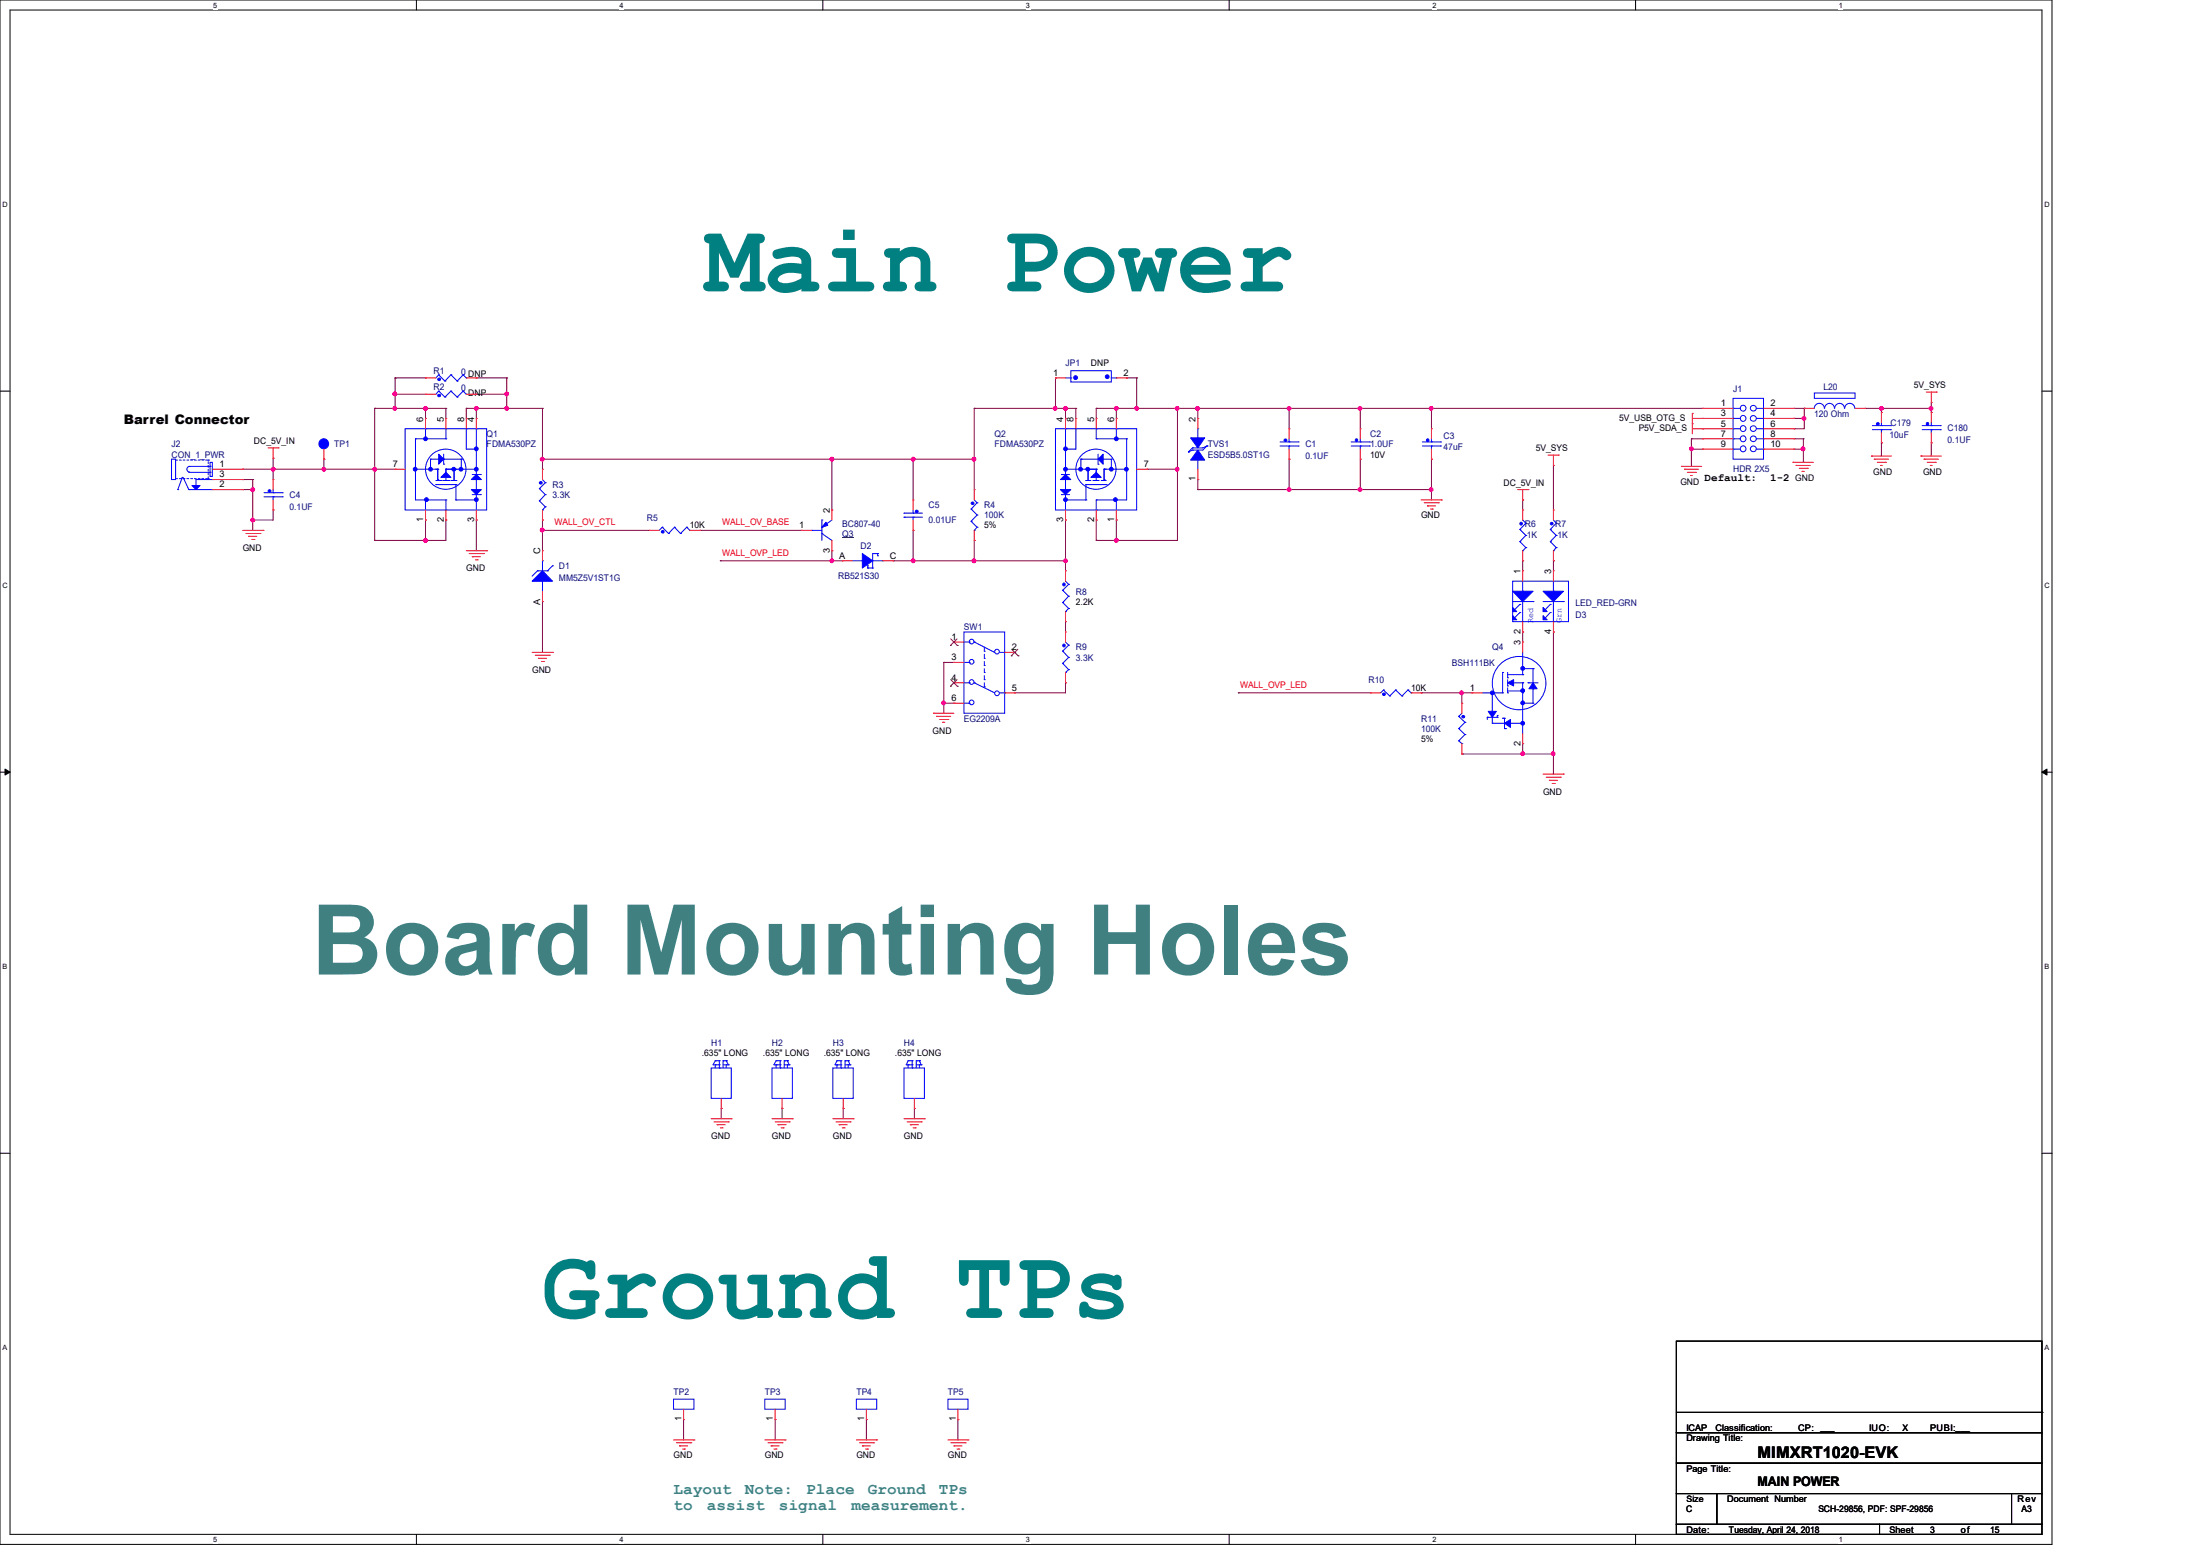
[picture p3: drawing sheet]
<svg xmlns="http://www.w3.org/2000/svg" width="297mm" height="210mm" viewBox="0 0 297 210" stroke-linecap="round" stroke-linejoin="round" font-family="sans-serif">
<path d="M0 0h277v208.4h-277zM1.4 1.4h274.3v205.7h-274.3z" fill="none" stroke="#000" stroke-width=".14"/>
<g fill="#fff">
<path d="M28.8 .1h.5v1.1h-.5z"/>
<path d="M28.8 207.2h.5v1.1h-.5z"/>
</g>
<path d="M56.2 0v1.4M56.2 207.1v1.3" fill="none" stroke="#000" stroke-width=".14"/>
<g fill="#fff">
<path d="M83.7 .1h.5v1.1h-.5z"/>
<path d="M83.7 207.2h.5v1.1h-.5z"/>
</g>
<path d="M111.1 0v1.4M111.1 207.1v1.3" fill="none" stroke="#000" stroke-width=".14"/>
<g fill="#fff">
<path d="M138.5 .1h.6v1.1h-.6z"/>
<path d="M138.5 207.2h.6v1.1h-.6z"/>
</g>
<path d="M165.9 0v1.4M165.9 207.1v1.3" fill="none" stroke="#000" stroke-width=".14"/>
<g fill="#fff">
<path d="M193.4 .1h.5v1.1h-.5z"/>
<path d="M193.4 207.2h.5v1.1h-.5z"/>
</g>
<path d="M220.8 0v1.4M220.8 207.1v1.3" fill="none" stroke="#000" stroke-width=".14"/>
<g fill="#fff">
<path d="M248.2 .1h.6v1.1h-.6z"/>
<path d="M248.2 207.2h.6v1.1h-.6z"/>
<path d="M.3 27.1h.8v1.1h-.8z"/>
<path d="M276 27.1h.7v1.1h-.7z"/>
<path d="M.3 78.5h.8v1.1h-.8z"/>
<path d="M276 78.5h.7v1.1h-.7z"/>
</g>
<path d="M0 52.8h1.4M275.7 52.8h1.3" fill="none" stroke="#000" stroke-width=".14"/>
<g fill="#fff">
<path d="M.3 129.9h.7v1.1h-.7z"/>
<path d="M276 129.9h.6v1.1h-.6z"/>
</g>
<path d="M0 104.2h1.4M275.7 104.2h1.3" fill="none" stroke="#000" stroke-width=".14"/>
<path d="M.7 103.8l.7 .4-.7 .4zM275.7 104.2l.7-.4v.8z" fill="#000" stroke="#000" stroke-width=".14"/>
<g fill="#fff">
<path d="M.3 181.4h.7v1.1h-.7z"/>
<path d="M276 181.4h.6v1.1h-.6z"/>
</g>
<path d="M0 155.7h1.4M275.7 155.7h1.3M226.3 193.4h49.4v4.1h-49.4zM226.3 197.5h49.4v4.1h-49.4zM226.3 181h49.4v12.4h-49.4zM226.3 190.6h49.4M275.7 190.6h.1M226.3 201.6h5.5v4.1h-5.5zM226.3 205.7h27.4v1.4h-27.4zM231.8 201.6h39.8v4.1h-39.8zM253.7 205.7h22v1.4h-22zM271.6 201.6h4.1v4.1h-4.1z" fill="none" stroke="#000" stroke-width=".14"/>
<g fill="none" stroke="#800040" stroke-width=".14">
<path d="M50.6 55.1h.1M50.6 55.1h9.6M50.6 55.1v17.8M53.3 51h.1M53.3 53.2h.1M53.3 55.1h.1M53.3 51h4.1M53.3 51v4.1M53.3 53.2h4.1M57.4 55.1h.1M57.4 55.1v1.4M60.2 55.1h.1"/>
<path d="M60.2 55.1v1.4M62.9 55.1h.1M62.9 55.1h10.3M62.9 55.1v1.4M64.3 55.1h.1M64.3 51h.1M64.3 53.2h.1M64.3 55.1v1.4M64.3 51h4.1M64.3 53.2h4.1M68.4 51h.1M68.4 55.1h.1"/>
<path d="M68.4 53.2h.1M68.4 51v4.1M73.2 55.1h.1M73.2 55.1v8.2M131.5 55.1h.1M131.5 55.1h13.7M131.5 55.1v11M142.5 51h.1M142.5 55.1h.1M142.5 51v4.1M143.8 55.1h.1M143.8 55.1v1.4"/>
<path d="M145.2 55.1h.1M145.2 55.1v1.4M148 55.1h.1M148 55.1h81.9M148 55.1v1.4M150.7 55.1h.1M150.7 55.1v1.4M152.1 51h.1M152.1 51h1.4M153.5 51h.1M153.5 55.1h.1M153.5 51v4.1"/>
<path d="M159 55.1h.1M159 55.1v17.8h-11M161.7 55.1h.1M161.7 55.1v1.4M174 55.1h.1M174 55.1v2.8M183.6 55.1h.1M183.6 55.1v2.8M193.3 55.1h.1M193.3 55.1v2.8M228.3 59.2h.1M228.3 59.2v3.7"/>
<path d="M228.3 59.2h1.6M229.9 55.1h.1M242.2 56.5h.1M242.2 57.9h.1M242.2 55.1h1.4M242.2 56.5h1.4M242.2 59.2h1.3M243.5 59.2h.1M243.5 59.2v3.2M243.6 55.1h.1M243.6 56.5h.1M243.6 55.1v2.8h-1.4"/>
<path d="M251.8 55.1h8.9M254 55.1h.1M254 55.7h.1M254 59.8h.1M254 55.1v.6M254 59.8v1.8M260.7 55.1h.1M260.7 55.7h.1M260.7 59.8h.1M260.7 54.3v1.4M260.7 59.8v1.8M32.8 63.3h.1"/>
<path d="M32.8 64.7h.1M32.8 66.1h.1M32.8 63.3h20.5M32.8 66.1h1.3M32.8 64.7h1.3M34.1 70.2h.1M34.1 64.7h.1M34.1 66.1h.1M34.1 64.7v6.9M36.9 63.3h.1M36.9 68.8h.1M36.9 61.8h.1"/>
<path d="M36.9 61.8v2.9M36.9 68.8v1.4h-2.8M43.7 62h.1M43.7 62v1.3M50.6 72.9h.1M50.6 63.3h.1M57.4 70.2h.1M57.4 72.9h.1M57.4 70.2v2.7M60.2 70.2h.1M60.2 70.2v2.7h-9.6M64.3 70.2h.1"/>
<path d="M64.3 70.2v4.1M73.2 62h.1M73.2 71.6h.1M73.2 70.2h.1M73.2 70.2v4.1M73.2 62h58.3M73.2 71.6h14.4M94.5 71.6h.1M94.5 71.6h13.7M97.2 75.7h.1M97.2 75.7h16.5M112.3 74.3h.1"/>
<path d="M112.3 75.7h.1M112.3 62h.1M112.3 62v6.8M112.3 74.3v1.4M120.6 75.7h.1M120.6 75.7h23.2M123.3 62h.1M123.3 75.7h.1M123.3 71.6h.1M123.3 62v5.5M123.3 71.6v4.1M131.5 62h.1"/>
<path d="M131.5 75.7h.1M131.5 72.9h.1M131.5 72.9v2.8M143.8 75.7h.1M143.8 70.2h.1M143.8 70.2v6.8M148 72.9h.1M148 70.2h.1M148 70.2v2.7M150.7 72.9h.1M150.7 70.2h.1M150.7 70.2v2.7"/>
<path d="M154.9 63.3h.1M154.9 63.3h4.1M159 63.3h.1M161.7 64.7h.1M161.7 66.1h.1M161.7 64.7v1.4M161.7 66.1h31.6M174 66.1h.1M174 62h.1M174 62v4.1M183.6 66.1h.1M183.6 62h.1"/>
<path d="M183.6 62v4.1M193.3 66.1h.1M193.3 62h.1M193.3 62v5.5M205.6 75.7h.1M205.6 67.5h.1M205.6 67.5v1.3M205.6 75.7v1.3M209.7 75.7h.1M209.7 62.8h.1M209.7 62.8v6M209.7 75.7v1.3"/>
<path d="M228.3 62.9h.1M228.3 60.6h.1M228.3 60.6h1.6M242.2 60.6h1.3M243.5 60.6h.1M243.5 62.4h.1M73.2 81.2h.1M73.2 81.2v6.9M127.4 89.4h.1M127.4 94.9h.1M127.4 89.4h1.4M127.4 89.4v6.9"/>
<path d="M127.4 94.9h1.4M137 93.5h.1M143.8 83.9h.1M143.8 92.2h.1M143.8 92.2v1.3h-6.8M143.8 83.9v1.4M167.2 93.5h.1M167.2 93.5h17.8M191.9 93.5h.1M191.9 93.5h6.8M197.4 93.5h.1M197.4 93.5v1.4"/>
<path d="M205.6 85.3h.1M205.6 85.3v1.4M209.7 85.3h.1M209.7 85.3v19.2M197.4 101.8h.1M197.4 101.8h12.3M205.6 101.8h.1M205.6 100.4h.1M205.6 100.4v1.4M209.7 101.8h.1M97.4 149.6h.1M97.4 149.6v1.4"/>
<path d="M105.6 149.6h.1M105.6 149.6v1.4M113.8 149.6h.1M113.8 149.6v1.4M123.4 149.6h.1M123.4 149.6v1.4M92.3 191.6h.1M92.3 191.6v2.8M104.6 191.6h.1M104.6 191.6v2.8M117 191.6h.1M117 191.6v2.8"/>
<path d="M129.3 191.6h.1M129.3 191.6v2.8"/>
</g>
<g fill="#f0f" stroke="#f0f" stroke-width=".14">
<circle cx="197.3" cy="93.5" r=".25"/>
<circle cx="193.2" cy="55.1" r=".25"/>
<circle cx="43.7" cy="63.3" r=".25"/>
<circle cx="57.4" cy="72.9" r=".25"/>
<circle cx="57.4" cy="55.1" r=".25"/>
<circle cx="50.6" cy="63.3" r=".25"/>
<circle cx="112.3" cy="62" r=".25"/>
<circle cx="73.2" cy="62" r=".25"/>
<circle cx="64.3" cy="55.1" r=".25"/>
<circle cx="53.3" cy="55.1" r=".25"/>
<circle cx="53.3" cy="53.2" r=".25"/>
<circle cx="68.4" cy="55.1" r=".25"/>
<circle cx="68.4" cy="53.2" r=".25"/>
<circle cx="193.2" cy="66.1" r=".25"/>
<circle cx="73.2" cy="71.5" r=".25"/>
<circle cx="158.9" cy="63.3" r=".25"/>
<circle cx="123.3" cy="75.7" r=".25"/>
<circle cx="183.6" cy="55.1" r=".25"/>
<circle cx="174" cy="55.1" r=".25"/>
<circle cx="183.6" cy="66.1" r=".25"/>
<circle cx="174" cy="66.1" r=".25"/>
<circle cx="143.8" cy="55.1" r=".25"/>
<circle cx="131.5" cy="62" r=".25"/>
<circle cx="142.5" cy="55.1" r=".25"/>
<circle cx="150.7" cy="55.1" r=".25"/>
<circle cx="153.5" cy="55.1" r=".25"/>
<circle cx="158.9" cy="55.1" r=".25"/>
<circle cx="112.3" cy="75.7" r=".25"/>
<circle cx="150.7" cy="72.9" r=".25"/>
<circle cx="161.7" cy="55.1" r=".25"/>
<circle cx="143.8" cy="75.7" r=".25"/>
<circle cx="131.5" cy="75.7" r=".25"/>
<circle cx="123.3" cy="62" r=".25"/>
<circle cx="209.7" cy="101.7" r=".25"/>
<circle cx="205.6" cy="101.7" r=".25"/>
<circle cx="34.1" cy="70.2" r=".25"/>
<circle cx="36.9" cy="63.3" r=".25"/>
<circle cx="34.1" cy="66.1" r=".25"/>
<circle cx="243.5" cy="56.5" r=".25"/>
<circle cx="127.4" cy="94.9" r=".25"/>
<circle cx="254" cy="55.1" r=".25"/>
<circle cx="228.3" cy="60.6" r=".25"/>
<circle cx="243.4" cy="60.6" r=".25"/>
<circle cx="260.7" cy="55.1" r=".25"/>
</g>
<g fill="none" stroke="#f00" stroke-width=".14">
<path d="M57.4 53.2h.1M57.4 51h.1M57.4 56.5h.1M57.4 53.2h1.4M57.4 51h1.4M57.4 56.5v1.4M60.2 56.5h.1M60.2 56.5v1.4M62.9 56.5h.1M62.9 53.2h1.4M62.9 51h1.4M62.9 56.5v1.4"/>
<path d="M64.3 53.2h.1M64.3 51h.1M64.3 56.5h.1M64.3 56.5v1.4M142.5 51h.1M142.5 51h1.3M143.8 56.5h.1M143.8 56.5v1.4M145.2 56.5h.1M145.2 56.5v1.4M148 56.5h.1M148 56.5v1.4"/>
<path d="M150.7 56.5h.1M150.7 51h1.4M150.7 56.5v1.4M152.1 51h.1M161.7 56.5h.1M161.7 56.5v1.4M174 57.9h.1M174 57.9v1.3M183.6 57.9h.1M183.6 57.9v1.3M193.3 57.9h.1M193.3 57.9v1.3"/>
<path d="M228.5 55.8h.1M228.5 57.2h.1M228.5 56.5h5.5M228.5 55.8v2.7M228.5 57.9h5.5M229.9 56.5h.1M229.9 57.9h.1M229.9 55.1h.1M229.9 59.2h.1M229.9 55.1h4.1M229.9 59.2h4.1M238.1 56.5h4.1"/>
<path d="M238.1 57.9h4.1M238.1 55.1h4.1M238.1 59.2h4.1M242.2 55.1h.1M242.2 56.5h.1M242.2 57.9h.1M242.2 59.2h.1M243.6 55.1h.1M243.6 55.1h1.3M250.4 55.1h1.4M251.8 55.1h.1M254 55.7h.1"/>
<path d="M254 59.8h.1M254 55.7v1.3M254 58.4v1.4M260.1 52.9h1.3M260.7 54.3h.1M260.7 55.7h.1M260.7 59.8h.1M260.7 52.9v1.4M260.7 55.7v1.3M260.7 58.4v1.4M261.4 52.9h.1M28.7 66.1h4.1"/>
<path d="M28.7 63.3h4.1M28.7 64.7h4.1M32.8 66.1h.1M32.8 64.7h.1M32.8 63.3h.1M32.8 71.6h2.7M33.2 72h1.9M33.6 72.4h.1M33.6 72.4h1.1M34 72.8h.3M34.3 72.8h.1M35.1 72h.1"/>
<path d="M35.5 71.6h.1M36.2 60.5h1.3M36.9 61.8h.1M36.9 64.7h.1M36.9 68.8h.1M36.9 60.5v1.3M36.9 64.7v1.4M36.9 67.5v1.3M37.5 60.5h.1M43.7 62h.1M43.7 60.6v1.4M53.3 63.3h.1"/>
<path d="M53.3 63.3h1.4M57.4 70.2h.1M57.4 68.8v1.4M60.2 70.2h.1M60.2 68.8v1.4M62.9 74.3h2.8M63.3 74.7h2M63.8 75.1h.1M63.8 75.1h1.1M64.2 75.6h.2M64.3 70.2h.1M64.3 68.8v1.4"/>
<path d="M64.4 75.6h.1M65.3 74.7h.1M65.7 74.3h.1M73.2 74.3h.1M73.2 63.3h.1M73.2 70.2h.1M73.2 63.3v1.4M73.2 68.8v1.4M73.2 74.3v1.4M73.2 79.8v1.4M87.6 71.6h.1M87.6 71.6h1.4"/>
<path d="M93.1 71.6h1.4M94.5 71.6h.1M113.7 75.7h.1M113.7 75.7h1.4M119.2 75.7h1.4M120.6 75.7h.1M123.3 67.5h.1M123.3 71.6h.1M123.3 67.5v1.3M123.3 70.2v1.4M131.5 66.1h.1M131.5 72.9h.1"/>
<path d="M131.5 66.1v1.4M131.5 71.6v1.3M143.8 70.2h.1M143.8 77h.1M143.8 68.8v1.4M143.8 77v1.4M148 70.2h.1M148 68.8v1.4M150.7 70.2h.1M150.7 68.8v1.4M153.5 63.3h1.4M154.9 63.3h.1"/>
<path d="M161.7 64.7h.1M161.7 63.3v1.4M174 62h.1M174 60.6v1.4M183.6 62h.1M183.6 60.6v1.4M191.9 67.5h2.7M192.3 67.9h1.9M192.7 68.3h.1M192.7 68.3h1.1M193.1 68.7h.3M193.3 62h.1"/>
<path d="M193.3 60.6v1.4M193.4 68.7h.1M194.2 67.9h.1M194.6 67.5h.1M204.9 66.1h1.4M205.6 67.5h.1M205.6 68.8h.1M205.6 75.7h.1M205.6 66.1v1.4M205.6 68.8v1.4M205.6 74.3v1.4M206.3 66.1h.1"/>
<path d="M209 61.4h1.4M209.7 62.8h.1M209.7 68.8h.1M209.7 75.7h.1M209.7 61.4v1.4M209.7 68.8v1.4M209.7 74.3v1.4M210.4 61.4h.1M227 62.9h.1M227 62.9h2.7M227.4 63.3h.1M227.4 63.3h1.9"/>
<path d="M227.8 63.8h1.1M228.2 64.2h.1M228.2 64.2h.3M228.9 63.8h.1M229.9 60.6h.1M229.9 60.6h4.1M238.1 60.6h4.1M242.1 62.4h.1M242.1 62.4h2.7M242.2 60.6h.1M242.5 62.8h.1M242.5 62.8h1.9"/>
<path d="M242.9 63.2h1.1M243.3 63.6h.1M243.3 63.6h.3M244 63.2h.1M252.6 61.6h.1M252.6 61.6h2.8M253 62h.1M253 62h2M253.4 62.4h1.2M253.9 62.8h.1M253.9 62.8h.2M254.6 62.4h.1"/>
<path d="M259.3 61.6h.1M259.3 61.6h2.8M259.8 62h.1M259.8 62h1.9M260.2 62.4h1.1M260.6 62.8h.1M260.6 62.8h.3M261.3 62.4h.1M71.8 88.1h2.8M72.3 88.4h1.9M72.7 88.9h.1M72.7 88.9h1.1"/>
<path d="M73.1 89.3h.3M73.2 81.2h.1M73.4 89.3h.1M74.2 88.4h.1M74.6 88.1h.1M126 96.3h.1M126 96.3h2.8M126.4 96.7h.1M126.4 96.7h2M126.9 97.1h1.1M127.3 97.5h.1M127.3 97.5h.3"/>
<path d="M128 97.1h.1M128.8 86.7h.1M128.8 89.4h.1M128.8 92.2h.1M128.8 94.9h.1M128.8 86.7h1.3M128.8 89.4h1.3M128.8 92.2h1.3M128.8 94.9h1.3M135.6 88.1h1.4M135.6 93.5h1.4M137 88.1h.1"/>
<path d="M137 93.5h.1M143.8 85.3h.1M143.8 92.2h.1M143.8 83.9h.1M143.8 82.5v1.4M143.8 85.3v1.4M143.8 90.8v1.4M185 93.5h.1M185 93.5h1.4M190.5 93.5h1.4M191.9 93.5h.1M197.4 94.9h.1"/>
<path d="M197.4 94.9v1.4M198.7 93.5h.1M198.7 93.5h1.4M205.6 86.7h.1M205.6 86.7v1.4M205.6 99v1.4M197.4 101.8h.1M197.4 100.4v1.4M205.6 100.4h.1M208.3 104.5h2.8M208.7 104.9h2M209.2 105.3h.1"/>
<path d="M209.2 105.3h1.1M209.5 105.7h.3M209.8 105.7h.1M210.7 104.9h.1M211.1 104.5h.1M96 151h2.7M96.4 151.4h1.9M96.8 151.8h.1M96.8 151.8h1.1M97.2 152.2h.3M97.4 149.6h.1M97.4 148.3v1.3"/>
<path d="M97.5 152.2h.1M98.3 151.4h.1M98.7 151h.1M104.2 151h2.8M104.6 151.4h2M105 151.8h.1M105 151.8h1.1M105.5 152.2h.2M105.6 149.6h.1M105.6 148.3v1.3M105.7 152.2h.1M106.6 151.4h.1"/>
<path d="M107 151h.1M112.4 151h2.8M112.9 151.4h1.9M113.3 151.8h.1M113.3 151.8h1.1M113.7 152.2h.3M113.8 149.6h.1M113.8 148.3v1.3M114 152.2h.1M114.8 151.4h.1M115.2 151h.1M122 151h2.8"/>
<path d="M122.5 151.4h1.9M122.9 151.8h.1M122.9 151.8h1.1M123.3 152.2h.3M123.4 149.6h.1M123.4 148.3v1.3M123.6 152.2h.1M124.4 151.4h.1M124.8 151h.1M90.9 194.4h2.8M91.3 194.7h2M91.7 195.2h.1"/>
<path d="M91.7 195.2h1.1M92.2 195.6h.2M92.3 191.6h.1M92.3 190.2v1.4M92.4 195.6h.1M93.3 194.7h.1M93.7 194.4h.1M103.3 194.4h2.7M103.7 194.7h1.9M104.1 195.2h.1M104.1 195.2h1.1M104.5 195.6h.3"/>
<path d="M104.6 191.6h.1M104.6 190.2v1.4M104.8 195.6h.1M105.6 194.7h.1M106 194.4h.1M115.6 194.4h2.8M116 194.7h1.9M116.4 195.2h.1M116.4 195.2h1.1M116.8 195.6h.3M117 191.6h.1M117 190.2v1.4"/>
<path d="M117.1 195.6h.1M117.9 194.7h.1M118.4 194.4h.1M128 194.4h2.7M128.4 194.7h1.9M128.8 195.2h.1M128.8 195.2h1.1M129.2 195.6h.3M129.3 191.6h.1M129.3 190.2v1.4M129.5 195.6h.1M130.3 194.7h.1"/>
<path d="M130.7 194.4h.1"/>
</g>
<g fill="none" stroke="#00f" stroke-width=".14">
<path d="M54.7 57.9h11v10.9h-11zM56.1 59.2h.1M56.1 59.2v8.3h4.1M56.1 59.2h4.1M57.4 57.9h.1M57.4 57.9v1.3M59.2 52.8h.1M59.2 50.6h.1M59.2 52.8l-.4 .4M59.2 52.8l.9 .8M59.2 50.6l-.4 .4M59.2 50.6l.9 .8"/>
<path d="M60.1 53.6h.1M60.1 51.4h.1M60.2 59.2h.1M60.2 57.9h.1M60.2 57.9v1.3M60.9 52.8h.1M60.9 50.6h.1M60.9 52.8l-.8 .8M60.9 52.8l.8 .8M60.9 50.6l-.8 .8M60.9 50.6l.8 .8M61.7 53.6h.1"/>
<path d="M61.7 51.4h.1M62.5 52.8h.1M62.5 50.6h.1M62.5 52.8l-.8 .8M62.5 52.8l.4 .4M62.5 50.6l-.8 .8M62.5 50.6l.4 .4M62.9 53.2h.1M62.9 51h.1M62.9 57.9h.1M62.9 57.9v2.7h1.4M64.3 57.9h.1"/>
<path d="M64.3 57.9v10.9M142.5 57.9h11v10.9h-11zM143.8 57.9h.1M143.8 57.9v10.9M143.8 51h.8M144.6 50h5.4v1.6h-5.4zM144.6 51h.1M145.2 57.9h.1M145.2 57.9v2.7h-1.4M148 59.2h.1M148 57.9h.1M148 57.9v1.3"/>
<path d="M148 59.2h4.1M150 51h.7M150.7 57.9h.1M150.7 51h.1M150.7 57.9v1.3M152.1 59.2h.1M152.1 59.2v8.3h-4.1M161.7 57.9h.1M161.7 57.9v1.3M172.8 59.6h2.5M174 59.6h.1M174 59.2v.4"/>
<path d="M175.3 59.6h.1M182.4 59.6h2.5M183.6 59.6h.1M183.6 59.2v.4M184.9 59.6h.1M192 59.6h2.5M193.3 59.6h.1M193.3 59.2v.4M194.5 59.6h.1M234 53.8h4.1v8.2h-4.1zM234 55.1h.1M234 56.5h.1"/>
<path d="M234 57.9h.1M234 59.2h.1M234 59.2h.9M234 55.1h.9M234 56.5h.9M234 57.9h.9M237.2 59.2h.9M237.2 55.1h.9M237.2 56.5h.9M237.2 57.9h.9M238.1 56.5h.1M238.1 55.1h.1"/>
<path d="M238.1 57.9h.1M238.1 59.2h.1M244.9 53h5.5v.8h-5.5zM246.3 55.1a.68 .68 0 0 0-.7-.7 .68 .68 0 0 0-.7 .7M247.6 55.1a.66 .66 0 0 0-.6-.7 .66 .66 0 0 0-.7 .7M249 55.1a.66 .66 0 0 0-.7-.7 .66 .66 0 0 0-.6 .7M250.4 55.1a.68 .68 0 0 0-.7-.7 .68 .68 0 0 0-.7 .7M252.8 58h2.4M252.8 57.4h2.4M254 58h.1M254 57.4h.1M254 57v.4"/>
<path d="M254 58v.4M255.2 58h.1M255.2 57.4h.1M259.5 58h2.5M259.5 57.4h2.5M260.7 58h.1M260.7 57.4h.1M260.7 57v.4M260.7 58v.4M262 58h.1M262 57.4h.1M23.2 62h.5v2.7h-.5z"/>
<path d="M24 66.1h.1M24.6 64.6l-.6 1.5M24.8 64.6l-.1-.2-.1 .2M24.8 64.6l.7 1.5M25.5 66.1h.1M25.5 66.1h3.2M25.5 63.8h2.9M25.5 62.9h2.9M25.6 62.9a.38 .38 0 0 0-.4 .4 .38 .38 0 0 0 .4 .4M26.5 65.5h.1M28.4 62.4h.3v1.9h-.3zM28.4 63.8h.1"/>
<path d="M28.4 62.9h.1M28.7 66.1h.1M28.7 64.7h.1M28.7 64.7h-2.2v.8M35.6 67.1h2.5M35.6 66.5h2.5M36.9 67.1h.1M36.9 66.5h.1M36.9 66.1v.4M36.9 67.1v.4M38.1 67.1h.1M38.1 66.5h.1"/>
<path d="M56.1 63.3h.1M56.1 63.3h3M57.4 67.5h.1M57.4 67.5v1.3M58.1 62h.1M58.1 62h4.2M58.1 62v1.3M58.8 65.4h.1M58.8 64.9h.7M58.8 65.4h2.8M59.1 63.3h.1M59.1 64.7h.1"/>
<path d="M59.1 64.9h.1M59.1 63.3v1.6M59.5 64.9h.1M59.8 64.9h.8M59.9 62.7h.1M59.9 62h.1M59.9 61.3v1.4M60.2 63.3h.1M60.2 67.5h.1M60.2 68.8h.1M60.2 63.3h4.1M60.2 63.3v1.6"/>
<path d="M60.2 67.5v1.3M60.6 64.9h.1M60.9 64.9h.7M61.3 63.5h.1M61.3 63.3h.1M61.3 63.3v1.6M61.6 63.3h.1M61.6 64.9h.1M61.6 65.4h.1M61.6 67.5h.1M61.6 67.5h2.7M61.6 65.4v2.1"/>
<path d="M62.3 62h.1M62.3 62v1.3M63.8 66.8h1.1M63.8 64.1h1.1M64.3 63.3h.1M64.3 67.5h.1M64.3 60.6h.1M64.9 66.8h.1M64.9 64.1h.1M72.6 77h.1M72.6 77h1.3M72.6 77l-.8 .8"/>
<path d="M72.8 66h.1M72.8 67.6h.1M72.8 66l.8 .8M72.8 67.6l.8 .8M73.2 78.4h.1M73.2 75.7h.1M73.2 68.8h.1M73.2 75.7v1.3M73.2 78.4v1.4M73.2 64.7l.4 .5M73.6 65.2h.1M73.6 66.8h.1"/>
<path d="M73.6 68.4h.1M73.6 65.2l-.8 .8M73.6 66.8l-.8 .8M73.6 68.4l-.4 .4M73.9 77h.1M74.6 76.4h.1M74.6 76.4l-.7 .6M89.4 71.2h.1M89.4 71.2l-.4 .4M89.4 71.2l.9 .8M90.3 72h.1M91.1 71.2h.1"/>
<path d="M91.1 71.2l-.8 .8M91.1 71.2l.8 .8M91.9 72h.1M92.7 71.2h.1M92.7 71.2l-.8 .8M92.7 71.2l.4 .4M93.1 71.6h.1M109.6 71.6h.1M109.6 71.6h1.4M111 72h.1M111 71.2h.1M111 70.2h.1"/>
<path d="M111 72l1.3 .9M111 70.2v2.7M112.3 70.2l-1.3 1M115.1 75.7h1.3M116.4 75.7h.1M117.1 76.7h.1M117.1 76.4h.1M117.1 76.7h.7M117.1 76.4v.3M117.8 76.7h.1M117.8 75.7h1.4M118.5 74.7h.1"/>
<path d="M118.5 75h.1M118.5 74.7h-.7v2M118.5 74.7v.3M119.2 75.7h.1M122 69.8h.1M122 69.3h.1M122 69.8h2.5M122 69.3h2.5M123.3 69.8h.1M123.3 69.3h.1M123.3 68.8v.5M123.3 69.8v.4"/>
<path d="M131.1 68.7h.1M131.1 70.4h.1M131.1 68.7l.8 .8M131.1 70.4l.8 .8M131.5 71.6h.1M131.5 67.5l.4 .4M131.9 67.9h.1M131.9 69.5h.1M131.9 71.2h.1M131.9 67.9l-.8 .8M131.9 69.5l-.8 .9M131.9 71.2l-.4 .4"/>
<path d="M143.3 66.8h.1M143.3 64.1h.1M143.3 66.8h1.1M143.3 64.1h1.1M143.5 79.7h.1M143.5 79.7l.8 .8M143.8 63.3h.1M143.8 67.5h.1M143.8 60.6h.1M143.8 63.3h4.2M143.8 67.5h2.8M143.8 78.4l.5 .5"/>
<path d="M144.3 78.9h.1M144.3 78.9l-.8 .8M145.9 62h.1M145.9 62h4.1M145.9 62v1.3M146.6 63.3h.1M146.6 64.9h.1M146.6 65.4h.1M146.6 67.5h.1M146.6 64.9h.7M146.6 65.4v2.1M146.6 65.4h2.8"/>
<path d="M146.9 63.5h.1M146.9 63.3h.1M146.9 63.3v1.6M147.6 64.9h.1M147.6 64.9h.8M148 63.3h.1M148 67.5h.1M148 68.8h.1M148 63.3v1.6M148 67.5v1.3M148.3 62.7h.1M148.3 62h.1"/>
<path d="M148.3 61.3v1.4M148.7 64.9h.1M148.7 64.9h.7M149.1 63.3h.1M149.1 64.7h.1M149.1 64.9h.1M149.1 63.3h3M149.1 63.3v1.6M149.4 65.4h.1M150 62h.1M150 62v1.3M150.7 67.5h.1"/>
<path d="M150.7 67.5v1.3M152.1 63.3h.1M160.4 61h.1M161 60.5h.1M161 60.7h.1M161 60.5l-.6 .5M161 60.7l-.6 .3M161.7 62h.1M161.7 62v1.3M162.9 60.2h.1M162.9 60.2l-.5 .3h-1.4M162.9 60.2l-.5 .5h-1.4"/>
<path d="M172.8 60.2h2.5M174 60.2h.1M174 60.2v.4M175.3 60.2h.1M182.4 60.2h2.5M183.6 60.2h.1M183.6 60.2v.4M184.9 60.2h.1M192 60.2h2.5M193.3 60.2h.1M193.3 60.2v.4M194.5 60.2h.1"/>
<path d="M205.2 71.5h.1M205.2 73.1h.1M205.2 71.5l.8 .8M205.2 73.1l.8 .8M205.6 74.3h.1M205.6 70.2l.4 .4M206 70.6h.1M206 72.3h.1M206 73.9h.1M206 70.6l-.8 .9M206 72.3l-.8 .8M206 73.9l-.4 .4"/>
<path d="M209.3 71.5h.1M209.3 73.1h.1M209.3 71.5l.8 .8M209.3 73.1l.8 .8M209.7 74.3h.1M209.7 70.2l.4 .4M210.1 70.6h.1M210.1 72.3h.1M210.1 73.9h.1M210.1 70.6l-.8 .9M210.1 72.3l-.8 .8M210.1 73.9l-.4 .4"/>
<path d="M234 60.6h.1M234 60.6h.9M237.2 60.6h.9M238.1 60.6h.1M130.1 85.3h5.5v11h-5.5zM130.1 92.2h.8M130.1 94.9h.8M130.1 86.7h.8M130.1 89.4h.8M130.9 86.7h.1M130.9 89.4h.1M130.9 92.2h.1"/>
<path d="M130.9 94.9h.1M131.5 86.7h.1M131.5 92.2h.1M131.5 86.7l2.8 1.4M131.5 92.2l2.8 1.3M132.9 87.9h.1M132.9 88.9h.1M132.9 89.8h.1M132.9 90.8h.1M132.9 91.7h.1M132.9 92.7h.1M132.9 87.3v.6"/>
<path d="M132.9 88.3v.6M132.9 89.3v.5M132.9 90.3v.5M132.9 91.2v.5M132.9 92.2v.5M135 93.5h.6M135 88.1h.6M135.6 88.1h.1M135.6 93.5h.1M143.5 87.9h.1M143.5 89.5h.1M143.5 81.3h.1"/>
<path d="M143.5 87.9l.8 .8M143.5 89.5l.8 .9M143.5 81.3l.8 .8M143.8 90.8h.1M143.8 82.5h.1M143.8 86.7l.5 .4M144.3 87.1h.1M144.3 88.7h.1M144.3 90.4h.1M144.3 80.5h.1M144.3 82.1h.1M144.3 87.1l-.8 .8"/>
<path d="M144.3 88.7l-.8 .8M144.3 90.4l-.5 .4M144.3 80.5l-.8 .8M144.3 82.1l-.5 .4M186.8 93.1h.1M186.8 93.1l-.4 .4M186.8 93.1l.8 .8M187.6 93.9h.1M188.4 93.1h.1M188.4 93.1l-.8 .8M188.4 93.1l.9 .8M189.3 93.9h.1"/>
<path d="M190.1 93.1h.1M190.1 93.1l-.8 .8M190.1 93.1l.4 .4M190.5 93.5h.1M196.9 96.7h.1M196.9 98.3h.1M196.9 100h.1M196.9 96.7l.9 .8M196.9 98.3l.9 .8M196.9 100l.5 .4M197.4 96.3l-.5 .4M197.8 97.5h.1"/>
<path d="M197.8 99.1h.1M197.8 97.5l-.9 .8M197.8 99.1l-.9 .9M200.1 93.5h2.8M200.8 96.8h.1M200.8 96.8h1.3M200.8 96.8v.3M201.5 93.5h.1M201.5 97.6h.1M201.5 96.3h.1M201.5 93.5v2.5M201.5 96.3v1.3"/>
<path d="M201.5 97.6h4.1M202.1 96.8h.1M202.1 96.6h.1M202.1 96.6v.2M202.9 93.5h.1M202.9 90.8h.1M202.9 96.9h.1M202.9 90.8v2.7M202.9 96.9h.2M203.1 96.9h.1M203.1 98.3h.1M203.1 96.9v1.4"/>
<path d="M203.1 98.3h.3M203.5 91.5h.1M203.5 92.6h.1M203.5 93.5h.1M203.5 93.3h1.8M203.5 91.1h2.1M203.5 90.8v.7M203.5 91.7v.9M203.5 92.8v.7M204.3 92.2h1.3M205.3 93.3h.1M205.6 92.2h.1"/>
<path d="M205.6 91.1h.1M205.6 93.5h.1M205.6 88.1v3M205.6 92.2v.8M205.6 93.5v5.5M205.6 90.3h1.4M205.6 94.9h1.4M206.3 92.2h.1M206.3 92.2h1.3M207 90.3h.1M207 93h.1M207 94.9h.1"/>
<path d="M207 90.3v1.9M207 93v1.9M197.4 100.4h.1M96 144.1h2.7v4.2h-2.7zM96.6 143.2h.1M96.6 143.7h.1M96.6 143.2h.5M96.6 143.2l-.3 .5h.8M96.6 143.7v.4M97.1 143.2h.1M97.1 144.1h.1M97.1 143.7h.1"/>
<path d="M97.1 143.2v.9M97.6 143.2h.1M97.6 143.2h.4M97.6 143.7h.7M97.6 143.2v.9M98 143.7h.1M98 143.2h.1M98 143.7v.4M98 143.2l.3 .5M98.3 143.7h.1M104.2 144.1h2.8v4.2h-2.8zM104.8 143.2h.1"/>
<path d="M104.8 143.7h.1M104.8 143.2l-.3 .5h.8M104.8 143.2h.5M104.8 143.7v.4M105.3 143.2h.1M105.3 144.1h.1M105.3 143.7h.1M105.3 143.2v.9M105.9 143.2h.1M105.9 143.2h.4M105.9 143.2v.9M105.9 143.7h.7"/>
<path d="M106.3 143.7h.1M106.3 143.2h.1M106.3 143.7v.4M106.3 143.2l.3 .5M106.6 143.7h.1M112.4 144.1h2.8v4.2h-2.8zM113 143.2h.1M113 143.7h.1M113 143.2h.5M113 143.2l-.3 .5h.8M113 143.7v.4M113.5 143.2h.1"/>
<path d="M113.5 144.1h.1M113.5 143.7h.1M113.5 143.2v.9M114.1 143.2h.1M114.1 143.2h.4M114.1 143.7h.7M114.1 143.2v.9M114.5 143.7h.1M114.5 143.2h.1M114.5 143.7v.4M114.5 143.2l.3 .5M114.8 143.7h.1"/>
<path d="M122 144.1h2.8v4.2h-2.8zM122.6 143.2h.1M122.6 143.7h.1M122.6 143.2h.5M122.6 143.2l-.3 .5h.8M122.6 143.7v.4M123.1 143.2h.1M123.1 144.1h.1M123.1 143.7h.1M123.1 143.2v.9M123.7 143.2h.1M123.7 143.2h.4"/>
<path d="M123.7 143.7h.7M123.7 143.2v.9M124.1 143.7h.1M124.1 143.2h.1M124.1 143.7v.4M124.1 143.2l.3 .5M124.4 143.7h.1M90.9 188.8h2.8v1.4h-2.8zM103.3 188.8h2.7v1.4h-2.7zM115.6 188.8h2.8v1.4h-2.8zM128 188.8h2.7v1.4h-2.7z"/>
<circle cx="235.3" cy="57.8" r=".39"/>
<circle cx="235.3" cy="59.2" r=".39"/>
<circle cx="235.3" cy="56.5" r=".39"/>
<circle cx="235.3" cy="55.1" r=".39"/>
<circle cx="236.7" cy="56.5" r=".39"/>
<circle cx="236.7" cy="55.1" r=".39"/>
<circle cx="236.7" cy="59.2" r=".39"/>
<circle cx="236.7" cy="57.8" r=".39"/>
<circle cx="60.2" cy="63.3" r="2.72"/>
<circle cx="148" cy="63.3" r="2.71"/>
<circle cx="235.3" cy="60.6" r=".39"/>
<circle cx="236.7" cy="60.6" r=".39"/>
<circle cx="131.2" cy="92.1" r=".32"/>
<circle cx="131.2" cy="94.8" r=".32"/>
<circle cx="131.2" cy="89.3" r=".32"/>
<circle cx="131.2" cy="86.6" r=".32"/>
<circle cx="134.6" cy="87.9" r=".32"/>
<circle cx="134.6" cy="93.6" r=".32"/>
<circle cx="205.1" cy="92.2" r="3.6"/>
</g>
<g fill="#00f" stroke="#00f" stroke-width=".14">
<path d="M203.5 92.2l.8-.5v.9z"/>
<path d="M207 92.2l.5 .8h-1.1z"/>
<path d="M200.9 96h1.1l-.5 .8z"/>
<path d="M203.1 97.6l.8-.5v1.1z"/>
<path d="M73.2 77l1.4 1.4h-2.8z"/>
<path d="M148.9 61.3v1.4l-.6-.7z"/>
<path d="M147.3 64.4l.7-.6 .7 .6z"/>
<path d="M143.2 66.1h1.4l-.8 .7z"/>
<path d="M143.8 64.1l.8 .6h-1.4z"/>
<path d="M59.2 61.3l.7 .7-.7 .7z"/>
<path d="M59.5 64.4l.7-.6 .7 .6z"/>
<path d="M63.6 66.1h1.4l-.7 .7z"/>
<path d="M63.6 64.7l.7-.6 .7 .6z"/>
<path d="M25.9 65.5h1.1l-.5 .6z"/>
<path d="M111.5 70.5l.3 .4-.8 .3z"/>
<path d="M116.4 74.7l1.4 1-1.4 1z" fill-rule="evenodd"/>
<path d="M161.7 60.7l.9 1.4h-1.9z" fill-rule="evenodd"/>
<path d="M160.7 59.1h1.9l-.9 1.4z" fill-rule="evenodd"/>
<circle cx="197.6" cy="96.7" r=".18"/>
<circle cx="205.6" cy="93.2" r=".25"/>
<circle cx="205.6" cy="90.2" r=".25"/>
<circle cx="205.6" cy="94.9" r=".25"/>
<circle cx="205.6" cy="97.6" r=".25"/>
<circle cx="201.5" cy="93.5" r=".25"/>
<circle cx="131.3" cy="67.9" r=".18"/>
<circle cx="205.3" cy="70.7" r=".18"/>
<circle cx="59.3" cy="53.4" r=".18"/>
<circle cx="186.8" cy="93.7" r=".18"/>
<circle cx="59.3" cy="51.2" r=".18"/>
<circle cx="123.8" cy="69" r=".18"/>
<circle cx="145.9" cy="63.3" r=".25"/>
<circle cx="150" cy="63.3" r=".25"/>
<circle cx="146.9" cy="63.3" r=".25"/>
<circle cx="150.6" cy="67.4" r=".25"/>
<circle cx="150.7" cy="59.2" r=".25"/>
<circle cx="152.1" cy="63.3" r=".25"/>
<circle cx="143.8" cy="63.3" r=".25"/>
<circle cx="143.8" cy="67.4" r=".25"/>
<circle cx="143.8" cy="60.6" r=".25"/>
<circle cx="143.6" cy="87.1" r=".18"/>
<circle cx="62.2" cy="63.3" r=".25"/>
<circle cx="58.1" cy="63.3" r=".25"/>
<circle cx="61.3" cy="63.3" r=".25"/>
<circle cx="57.6" cy="67.4" r=".25"/>
<circle cx="57.4" cy="59.2" r=".25"/>
<circle cx="56" cy="63.3" r=".25"/>
<circle cx="64.3" cy="63.3" r=".25"/>
<circle cx="64.3" cy="67.4" r=".25"/>
<circle cx="64.3" cy="60.6" r=".25"/>
<circle cx="143.6" cy="78.9" r=".18"/>
<circle cx="253.5" cy="57.2" r=".18"/>
<circle cx="73" cy="65.2" r=".18"/>
<circle cx="173.6" cy="59.4" r=".18"/>
<circle cx="36.4" cy="66.3" r=".18"/>
<circle cx="260.2" cy="57.2" r=".18"/>
<circle cx="43.7" cy="59.9" r=".67"/>
<circle cx="192.7" cy="59.4" r=".18"/>
<circle cx="149.5" cy="50.8" r=".25"/>
<circle cx="145.2" cy="51" r=".25"/>
<circle cx="183.1" cy="59.4" r=".18"/>
<circle cx="209.5" cy="70.7" r=".18"/>
<circle cx="89.5" cy="71.8" r=".18"/>
</g>
<path d="M23.7 64.6h4.4M23.7 62.1h4.4M28.1 64.6h.1M28.1 62.1h.1M28.1 64.6v-2.5" fill="none" stroke="#00f" stroke-width=".14" stroke-dasharray=".3"/>
<path d="M128.3 87.1h.1M128.3 92.6h.1M128.4 86.2l.8 .9M128.4 91.7l.8 .9M129.2 86.2l-.9 .9M129.2 91.7l-.9 .9M129.2 87.1h.1M129.2 92.6h.1M136.5 88.5h.1M136.6 87.6l.9 .9M137.4 87.6l-.9 .9M137.5 88.5h.1" fill="none" stroke="#804000" stroke-width=".14"/>
<path d="M113.7 72.6h1.5h-1.5z" fill="#000080"/>
<g fill="none" stroke="#f00" stroke-width=".14">
<path d="M108.2 71.6h.1M108.2 71.6h1.4M112.3 68.8h.1M112.3 74.3h.1M112.3 68.8v1.4M112.3 72.9v1.4M205.6 77h.1M205.6 77v1.4M209.7 77h.1M209.7 77v1.4M205.6 85.3h.1M205.6 83.9v1.4"/>
<path d="M209.7 85.3h.1M209.7 83.9v1.4"/>
</g>
<g fill="#00f" stroke="#00f" stroke-width=".14">
<path d="M204.2 79.8h2.8l-1.4 1.4z"/>
<path d="M204.2 82l.6 .5h-.6z"/>
<path d="M204.2 83.1l.6 .6h-.6z"/>
<path d="M208.3 79.8h2.8l-1.4 1.4z"/>
<path d="M208.3 83.1l.6 .6h-.6z"/>
<path d="M208.3 82l.6 .5h-.6z"/>
</g>
<g fill="none" stroke="#00f" stroke-width=".14">
<path d="M204.2 78.4h7.6v5.5h-7.6zM205.6 79.8h.1M205.6 78.4v1.4M209.7 79.8h.1M209.7 78.4v1.4M204.2 81.2h2.8M205.2 81.6h.1M205.2 82.7h.1M205.2 81.6l-.7 .7M205.2 82.7l-.7 .7M205.6 83.9h.1M205.6 81.2v2.7"/>
<path d="M207 81.2h.1M208.3 81.2h2.8M209.3 82.7h.1M209.3 81.6h.1M209.3 82.7l-.7 .7M209.3 81.6l-.7 .7M209.7 83.9h.1M209.7 81.2v2.7M211.1 81.2h.1"/>
</g>
<g fill="#f0f" stroke="#f0f" stroke-width=".14">
<circle cx="197.3" cy="93.5" r=".25"/>
<circle cx="193.2" cy="55.1" r=".25"/>
<circle cx="43.7" cy="63.3" r=".25"/>
<circle cx="57.4" cy="72.9" r=".25"/>
<circle cx="57.4" cy="55.1" r=".25"/>
<circle cx="50.6" cy="63.3" r=".25"/>
<circle cx="112.3" cy="62" r=".25"/>
<circle cx="73.2" cy="62" r=".25"/>
<circle cx="64.3" cy="55.1" r=".25"/>
<circle cx="53.3" cy="55.1" r=".25"/>
<circle cx="53.3" cy="53.2" r=".25"/>
<circle cx="68.4" cy="55.1" r=".25"/>
<circle cx="68.4" cy="53.2" r=".25"/>
<circle cx="193.2" cy="66.1" r=".25"/>
<circle cx="73.2" cy="71.5" r=".25"/>
<circle cx="158.9" cy="63.3" r=".25"/>
<circle cx="123.3" cy="75.7" r=".25"/>
<circle cx="183.6" cy="55.1" r=".25"/>
<circle cx="174" cy="55.1" r=".25"/>
<circle cx="183.6" cy="66.1" r=".25"/>
<circle cx="174" cy="66.1" r=".25"/>
<circle cx="143.8" cy="55.1" r=".25"/>
<circle cx="131.5" cy="62" r=".25"/>
<circle cx="142.5" cy="55.1" r=".25"/>
<circle cx="150.7" cy="55.1" r=".25"/>
<circle cx="153.5" cy="55.1" r=".25"/>
<circle cx="158.9" cy="55.1" r=".25"/>
<circle cx="112.3" cy="75.7" r=".25"/>
<circle cx="150.7" cy="72.9" r=".25"/>
<circle cx="161.7" cy="55.1" r=".25"/>
<circle cx="143.8" cy="75.7" r=".25"/>
<circle cx="131.5" cy="75.7" r=".25"/>
<circle cx="123.3" cy="62" r=".25"/>
<circle cx="209.7" cy="101.7" r=".25"/>
<circle cx="205.6" cy="101.7" r=".25"/>
<circle cx="34.1" cy="70.2" r=".25"/>
<circle cx="36.9" cy="63.3" r=".25"/>
<circle cx="34.1" cy="66.1" r=".25"/>
<circle cx="243.5" cy="56.5" r=".25"/>
<circle cx="127.4" cy="94.9" r=".25"/>
<circle cx="254" cy="55.1" r=".25"/>
<circle cx="228.3" cy="60.6" r=".25"/>
<circle cx="243.4" cy="60.6" r=".25"/>
<circle cx="260.7" cy="55.1" r=".25"/>
</g>
<g font-size="13.2" fill="#008080">
<text x="95.2" y="39.3">Main Power</text>
<text x="73.1" y="177.9">Ground TPs</text>
</g>
<text font-size="13.2" fill="#408080" x="42.1" y="131.5">Board Mounting Holes</text>
<text font-size="2.2" x="237.3" y="196.8">MIMXRT1020-EVK</text>
<g font-size="2.2" fill="#408080">
<text x="90.9" y="201.6">Layout</text>
<text x="90.9" y="203.8">to</text>
<text x="95.4" y="203.8">assist</text>
<text x="100.5" y="201.6">Note:</text>
<text x="105.2" y="203.8">signal</text>
<text x="108.8" y="201.6">Place</text>
<text x="114.9" y="203.8">measurement.</text>
<text x="117.1" y="201.6">Ground</text>
<text x="126.7" y="201.6">TPs</text>
</g>
<g font-size="1.8">
<text x="16.7" y="57.2">Barrel Connector</text>
<text x="237.3" y="200.5">MAIN POWER</text>
</g>
<g font-size="1.5">
<text x="230.1" y="65">Default:</text>
<text x="239" y="65">1-2</text>
</g>
<g font-size="1.2" fill="#000080">
<text x="58.5" y="52.7">R2</text>
<text x="58.5" y="50.5">R1</text>
<text x="62.3" y="52.8">0</text>
<text x="62.3" y="50.6">0 DNP</text>
<text x="143.8" y="49.4">JP1</text>
<text x="234" y="53">J1</text>
<text x="246.2" y="52.6">L20</text>
<text x="65.7" y="59">Q1</text>
<text x="134.3" y="59">Q2</text>
<text x="185" y="59">C2</text>
<text x="194.9" y="59.3">C3</text>
<text x="244.9" y="56.3">120 Ohm</text>
<text x="255.1" y="59.1">10uF</text>
<text x="255.2" y="57.5">C179</text>
<text x="262.9" y="58.2">C180</text>
<text x="262.9" y="59.8">0.1UF</text>
<text x="23.2" y="60.4">J2</text>
<text x="23.2" y="61.8">CON_1_PWR</text>
<text x="45.1" y="60.4">TP1</text>
<text x="65.7" y="60.4">FDMA530PZ</text>
<text x="74.6" y="65.9">R3</text>
<text x="134.3" y="60.4">FDMA530PZ</text>
<text x="163.1" y="60.4">TVS1</text>
<text x="163.1" y="61.8">ESD5B5.0ST1G</text>
<text x="176.2" y="60.4">C1</text>
<text x="176.2" y="62">0.1UF</text>
<text x="185" y="60.4">1.0UF</text>
<text x="194.9" y="60.8">47uF</text>
<text x="234" y="63.7">HDR 2X5</text>
<text x="39.1" y="67.2">C4</text>
<text x="39.1" y="68.9">0.1UF</text>
<text x="74.6" y="67.2">3.3K</text>
<text x="87.3" y="70.3">R5</text>
<text x="113.7" y="71.1">BC807-40</text>
<text x="125.3" y="68.6">C5</text>
<text x="125.3" y="70.7">0.01UF</text>
<text x="132.9" y="68.6">R4</text>
<text x="132.9" y="70">100K</text>
<text x="205.9" y="71.1">R6</text>
<text x="210" y="71.1">R7</text>
<text x="75.4" y="76.8">D1</text>
<text x="113.7" y="72.4">Q3</text>
<text x="116.2" y="74.1">D2</text>
<text x="206.1" y="72.6">1K</text>
<text x="210.3" y="72.6">1K</text>
<text x="75.4" y="78.5">MM5Z5V1ST1G</text>
<text x="113.2" y="78.2">RB521S30</text>
<text x="145.2" y="80.3">R8</text>
<text x="212.7" y="83.4">D3</text>
<text x="212.7" y="81.8">LED_RED-GRN</text>
<text x="130.1" y="85">SW1</text>
<text x="145.2" y="87.8">R9</text>
<text x="145.2" y="89.2">3.3K</text>
<text x="196" y="89.9">BSH111BK</text>
<text x="201.5" y="87.8">Q4</text>
<text x="184.7" y="92.2">R10</text>
<text x="130.1" y="97.4">EG2209A</text>
<text x="191.9" y="97.4">R11</text>
<text x="191.9" y="98.8">100K</text>
<text x="96" y="141.2">H1</text>
<text x="104.2" y="141.2">H2</text>
<text x="112.4" y="141.2">H3</text>
<text x="122" y="141.2">H4</text>
<text x="90.9" y="188.3">TP2</text>
<text x="103.2" y="188.3">TP3</text>
<text x="115.6" y="188.3">TP4</text>
<text x="128" y="188.3">TP5</text>
</g>
<g font-size="1.2">
<text x="63.2" y="53.5">DNP</text>
<text x="142.2" y="50.7">1</text>
<text x="147.3" y="49.4">DNP</text>
<text x="151.7" y="50.7">2</text>
<text x="258.4" y="52.4">5V_SYS</text>
<text x="34.3" y="60">DC_5V_IN</text>
<text x="57.1" y="56.9" transform="rotate(-90 57.1 56.9)">6</text>
<text x="59.9" y="56.9" transform="rotate(-90 59.9 56.9)">5</text>
<text x="62.7" y="56.9" transform="rotate(-90 62.7 56.9)">8</text>
<text x="64" y="56.9" transform="rotate(-90 64 56.9)">4</text>
<text x="143.6" y="56.9" transform="rotate(-90 143.6 56.9)">4</text>
<text x="144.9" y="56.9" transform="rotate(-90 144.9 56.9)">8</text>
<text x="147.7" y="56.9" transform="rotate(-90 147.7 56.9)">5</text>
<text x="150.4" y="56.9" transform="rotate(-90 150.4 56.9)">6</text>
<text x="161.4" y="56.9" transform="rotate(-90 161.4 56.9)">2</text>
<text x="218.6" y="56.8">5V_USB_OTG_S</text>
<text x="221.2" y="58.2">P5V_SDA_S</text>
<text x="232.3" y="54.8">1</text>
<text x="232.3" y="56.2">3</text>
<text x="232.3" y="57.6">5</text>
<text x="232.3" y="58.9">7</text>
<text x="239" y="54.8">2</text>
<text x="239" y="56.2">4</text>
<text x="239" y="57.6">6</text>
<text x="239" y="58.9">8</text>
<text x="29.6" y="65.8">2</text>
<text x="29.6" y="64.4">3</text>
<text x="29.6" y="63">1</text>
<text x="53" y="63">7</text>
<text x="154.4" y="63">7</text>
<text x="161.4" y="65" transform="rotate(-90 161.4 65)">1</text>
<text x="185" y="61.8">10V</text>
<text x="203" y="65.6">DC_5V_IN</text>
<text x="207.3" y="60.9">5V_SYS</text>
<text x="226.9" y="65.4">GND</text>
<text x="232.3" y="60.3">9</text>
<text x="239" y="60.3">10</text>
<text x="242.4" y="64.9">GND</text>
<text x="252.9" y="64.1">GND</text>
<text x="259.6" y="64.1">GND</text>
<text x="57.1" y="70.5" transform="rotate(-90 57.1 70.5)">1</text>
<text x="59.9" y="70.5" transform="rotate(-90 59.9 70.5)">2</text>
<text x="64" y="70.5" transform="rotate(-90 64 70.5)">3</text>
<text x="93.1" y="71.3">10K</text>
<text x="107.9" y="71.3">1</text>
<text x="112" y="69.2" transform="rotate(-90 112 69.2)">2</text>
<text x="132.9" y="71.3">5%</text>
<text x="143.6" y="70.5" transform="rotate(-90 143.6 70.5)">3</text>
<text x="147.7" y="70.5" transform="rotate(-90 147.7 70.5)">2</text>
<text x="150.4" y="70.5" transform="rotate(-90 150.4 70.5)">1</text>
<text x="191.9" y="70">GND</text>
<text x="32.8" y="74.4">GND</text>
<text x="62.9" y="77.1">GND</text>
<text x="72.9" y="74.7" transform="rotate(-90 72.9 74.7)">C</text>
<text x="112" y="74.6" transform="rotate(-90 112 74.6)">3</text>
<text x="113.3" y="75.4">A</text>
<text x="120.1" y="75.4">C</text>
<text x="205.3" y="77.5" transform="rotate(-90 205.3 77.5)">1</text>
<text x="209.4" y="77.5" transform="rotate(-90 209.4 77.5)">3</text>
<text x="72.9" y="81.6" transform="rotate(-90 72.9 81.6)">A</text>
<text x="145.2" y="81.6">2.2K</text>
<text x="128.5" y="86.4">1</text>
<text x="128.5" y="89.1">3</text>
<text x="136.6" y="87.8">2</text>
<text x="205.3" y="87.1" transform="rotate(-90 205.3 87.1)">3</text>
<text x="205.3" y="85.6" transform="rotate(-90 205.3 85.6)">2</text>
<text x="209.4" y="85.6" transform="rotate(-90 209.4 85.6)">4</text>
<text x="71.8" y="90.8">GND</text>
<text x="128.5" y="91.9">4</text>
<text x="128.5" y="94.6">6</text>
<text x="136.6" y="93.2">5</text>
<text x="190.5" y="93.3">10K</text>
<text x="198.5" y="93.2">1</text>
<text x="125.9" y="99.1">GND</text>
<text x="191.9" y="100.2">5%</text>
<text x="205.3" y="100.7" transform="rotate(-90 205.3 100.7)">2</text>
<text x="208.3" y="107.3">GND</text>
<text x="94.7" y="142.5">.635&quot; LONG</text>
<text x="103" y="142.5">.635&quot; LONG</text>
<text x="111.2" y="142.5">.635&quot; LONG</text>
<text x="120.8" y="142.5">.635&quot; LONG</text>
<text x="96" y="153.8">GND</text>
<text x="104.2" y="153.8">GND</text>
<text x="112.4" y="153.8">GND</text>
<text x="122" y="153.8">GND</text>
<text x="92" y="191.8" transform="rotate(-90 92 191.8)">1</text>
<text x="104.4" y="191.8" transform="rotate(-90 104.4 191.8)">1</text>
<text x="116.7" y="191.8" transform="rotate(-90 116.7 191.8)">1</text>
<text x="129" y="191.8" transform="rotate(-90 129 191.8)">1</text>
<text x="90.9" y="196.8">GND</text>
<text x="103.2" y="196.8">GND</text>
<text x="115.6" y="196.8">GND</text>
<text x="128" y="196.8">GND</text>
<text x="227.7" y="194.5">Drawing Title:</text>
<text x="227.7" y="193.2">ICAP</text>
<text x="231.6" y="193.2">Classification:</text>
<text x="242.7" y="193.2">CP:</text>
<text x="245.8" y="193">___</text>
<text x="252.4" y="193.2">IUO:</text>
<text x="256.2" y="193.2">_X_</text>
<text x="260.6" y="193.2">PUBI:___</text>
<text x="227.7" y="202.7">Size</text>
<text x="227.7" y="198.6">Page Title:</text>
<text x="233.2" y="202.7">Document Number</text>
<text x="272.4" y="202.7">Rev</text>
<text x="227.7" y="204.1">C</text>
<text x="227.7" y="206.9">Date:</text>
<text x="233.4" y="206.9">Tuesday, April 24, 2018</text>
<text x="245.5" y="204.1">SCH-29856, PDF: SPF-29856</text>
<text x="255.1" y="206.9">Sheet</text>
<text x="260.6" y="206.9">3</text>
<text x="264.7" y="206.9">of</text>
<text x="268.7" y="206.9">15</text>
<text x="272.9" y="204.1">A3</text>
</g>
<g font-size="1.2" fill="#f00">
<text x="74.8" y="70.9">WALL_OV_CTL</text>
<text x="97.5" y="70.9">WALL_OV_BASE</text>
<text x="97.5" y="75">WALL_OVP_LED</text>
<text x="167.4" y="92.8">WALL_OVP_LED</text>
</g>
<g font-size="1.1" fill="#00f">
<text x="207" y="84.1" transform="rotate(-90 207 84.1)">Red</text>
<text x="210.8" y="84.1" transform="rotate(-90 210.8 84.1)">Grn</text>
</g>
<g font-size="1">
<text x="28.8" y="1">5</text>
<text x="83.7" y="1">4</text>
<text x="138.5" y="1">3</text>
<text x="193.4" y="1">2</text>
<text x="248.2" y="1">1</text>
<text x=".3" y="27.9">D</text>
<text x="276" y="27.9">D</text>
<text x=".3" y="79.4">C</text>
<text x="276" y="79.4">C</text>
<text x=".3" y="130.8">B</text>
<text x="276" y="130.8">B</text>
<text x=".3" y="182.2">A</text>
<text x="276" y="182.2">A</text>
<text x="28.8" y="208.1">5</text>
<text x="83.7" y="208.1">4</text>
<text x="138.5" y="208.1">3</text>
<text x="193.4" y="208.1">2</text>
<text x="248.2" y="208.1">1</text>
</g>
</svg>
